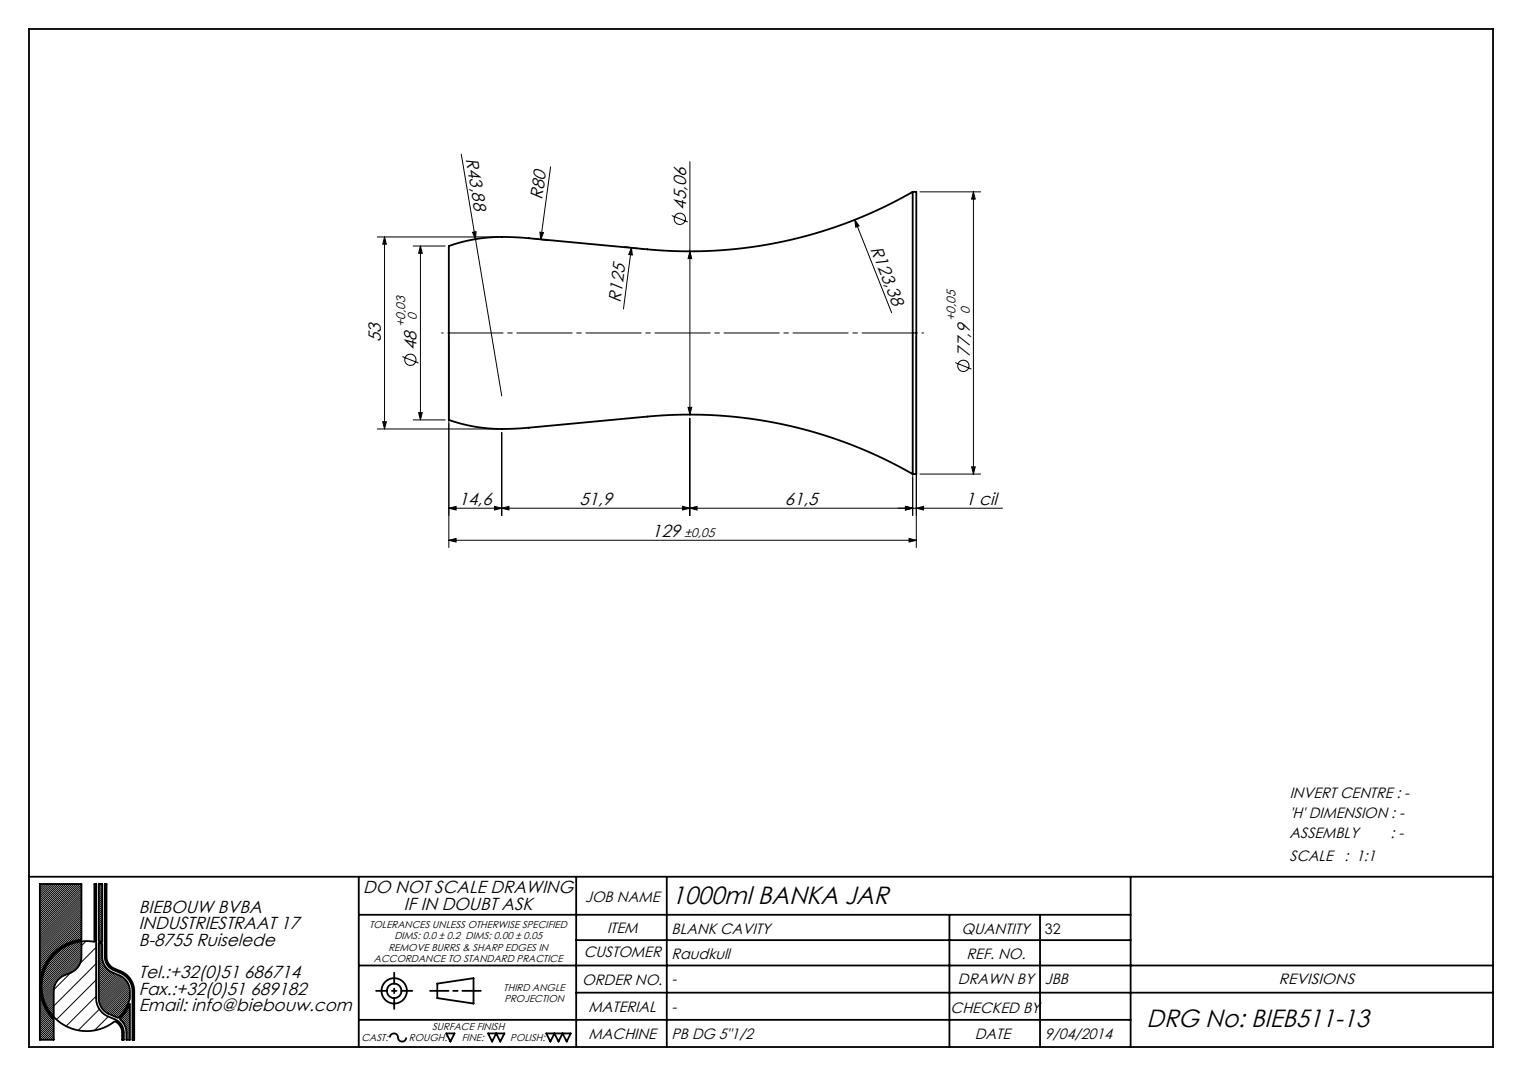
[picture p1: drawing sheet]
<svg xmlns="http://www.w3.org/2000/svg" width="420mm" height="297mm" viewBox="0 0 420 297" stroke-linecap="round" stroke-linejoin="round" font-family="sans-serif">
<g fill="none" stroke="#000" stroke-width=".5">
<path d="M8 8h404v281h-404zM251.9 53a123.5 123.5 0 0 1-73.2 15.8l-32.8-3a45.2 45.2 0 0 0-22 2.2v47.8a45.2 45.2 0 0 0 22 2.3l32.8-3.1a123.5 123.5 0 0 1 73.2 15.9M251.9 53v77.9M251.9 53h1v77.9h-1M8 242h404M11 244h11.5v15.4a12.9 12.9 0 0 0-10.8 8.6 12.9 12.9 0 0 0 3.1 13.4v5.6h-3.8zM22.5 259.8v4.3a4.8 4.8 0 0 1-3 4.4l-1.7 .7a4.8 4.8 0 0 0-3 4.4v7.1M26 244h.5v31.5a5.5 5.5 0 0 0 3.4 5.1l1.8 .7a4.1 4.1 0 0 1 2.5 3.8v1.9h-.5v-2.2l-.3-1.1-.8-1.2-.9-.6a12.4 12.4 0 0 1-19.8-6.6 12.4 12.4 0 0 1 14.2-15.3zM27.2 244h1v16l-1-.3zM28.9 244h.5v20.6l.4 1.1 .8 1.1 2.8 1.3a6 6 0 0 1 3.6 5.5v13.4h-.4v-13.4a5.5 5.5 0 0 0-3.4-5l-1.8-.8a4.1 4.1 0 0 1-2.5-3.7zM99 242v47M99 252.5h213"/>
<path d="M159 242v47M159 259.5h153M184 242v47M262 252.5v36.5M287 252.5v36.5M312 242v47M27.2 260.2l1 .3v3.6a4.8 4.8 0 0 0 2.9 4.4l1.8 .7a4.8 4.8 0 0 1 2.9 4.4 6.4 6.4 0 0 1-.7 4l-1.1 1.8-1.4 1.6-2.4-1.1a4.8 4.8 0 0 1-3-4.4zM35.8 277.1v9.9h-.9v-2.2l-.3-1.2-.5-1.2-1.1-1.1 1.6-2zM99 266.5h313M120.7 271.5l10-1.5v7l-10-1.5zM159 274h253M99 281.5h213"/>
<path d="M107.6 286.4a1.16 1.16 0 0 1 1.3-1.1 1.16 1.16 0 0 1 1 1.4 1.13 1.13 0 0 0 1.2 .8 1.13 1.13 0 0 0 1-1.1M123.2 285.2h2.2l-1.1 2.3zM134.7 285.2h4.5l-1.1 2.3-1.2-2.3-1.1 2.3zM150.7 285.2h6.8l-1.1 2.3-1.2-2.3-1.1 2.3-1.1-2.3-1.1 2.3z"/>
<circle cx="108.8" cy="273.5" r="2"/>
<circle cx="108.8" cy="273.5" r="3.5"/>
</g>
<g fill="none" stroke="#000" stroke-width=".28">
<path d="M127.3 42.6l3.9 23.4M151.9 46.1l-2.7 20M185.4 59.5l4.4 1.8M190.4 44.6v69.8M253.9 53h16.7M268.6 53l.5 2h-1zM268.6 53v77.9M104.1 65.4h33.4M106.1 65.4l.5 2h-1zM106.1 65.4v53M114 67.9h8.9M116 67.9v48"/>
<path d="M116 67.9l.5 2h-1zM130.4 64.1l1-.1-.2 2zM131.2 66l7.3 43.3M146.9 65.9l4.3 .5M149 64.1l1 .1-.8 1.9zM172.3 68.1l5.4 .6M174.2 68.3l.3 2.1-1-.1zM174.2 68.3l-2.2 17M190.4 69.4l.5 2h-1zM191.4 69.4h1M235.9 60.7l1.2 1.6-1 .4zM235.9 60.7l10.2 25.6"/>
<path d="M111 98.4l4.5 1.8M123.9 92.9v58.2M251.9 92.9v49.4M252.9 92.9v58.2M104.1 118.4h33.4M105.6 116.4h1l-.5 2zM114 115.9h8.9M115.5 113.9h1l-.5 2zM138.5 119.4v22.9M189.9 112.4h1l-.5 2zM190.4 115.4v26.9M191.4 114.4h1"/>
<path d="M263.6 100.1l4.5 1.8M136.5 139.8l2 .5-2 .5zM188.4 139.8l2 .5-2 .5zM249.9 139.8l2 .5-2 .5zM253.9 130.9h16.7M268.1 128.9h1l-.5 2zM123.9 149.1l2-.5v1zM123.9 140.3l2-.5v1zM123.9 140.3h152.7M123.9 149.1h129M138.5 140.3l2-.5v1zM190.4 140.3l2-.5v1z"/>
<path d="M250.9 148.6l2 .5-2 .5zM252.9 140.3l2-.5v1zM11.5 244l-.5 .5M12 244l-1 1M12.6 244l-1.6 1.6M13.2 244l-2.2 2.2M13.7 244l-2.7 2.7M14.3 244l-3.3 3.3M14.8 244l-3.8 3.8M15.4 244l-4.4 4.4M16 244l-5 5M16.5 244l-5.5 5.5"/>
<path d="M17.1 244l-6.1 6.1M17.6 244l-6.6 6.6M18.2 244l-7.2 7.2M18.8 244l-7.8 7.8M19.3 244l-8.3 8.3M19.9 244l-8.9 8.9M20.4 244l-9.4 9.4M21 244l-10 10M21.6 244l-10.6 10.6M21.9 259.9l-10.3 10.3M22.1 244l-11.1 11.1M22.5 244.2l-11.5 11.5"/>
<path d="M22.5 244.8l-11.5 11.5M22.5 245.3l-11.5 11.5M22.5 245.9l-11.5 11.5M22.5 246.5l-11.5 11.4M22.5 247l-11.5 11.5M22.5 247.6l-11.5 11.5M22.5 248.2l-11.5 11.4M22.5 248.7l-11.5 11.5M22.5 249.3l-11.5 11.4M22.5 249.8l-11.5 11.5M22.5 250.4l-11.5 11.5M22.5 251l-11.5 11.4"/>
<path d="M22.5 251.5l-11.5 11.5M22.5 252.1l-11.5 11.4M22.5 252.6l-11.5 11.5M22.5 253.2l-11.5 11.5M22.5 253.8l-11.5 11.4M22.5 254.3l-11.5 11.5M22.5 254.9l-11.5 11.5M22.5 255.5l-6.9 6.8M22.5 256l-5 5M22.5 256.6l-3.9 3.8M22.5 257.1l-2.9 2.9M22.5 257.7l-2.1 2.1"/>
<path d="M22.5 258.3l-1.4 1.3M22.5 258.8l-.7 .7M22.5 259.9l-11 11M23.8 259.8l-12.3 12.3M26.1 244h.1M26.5 248l-.4 .5M26.5 252.5l-.4 .5M26.5 257l-.4 .5M27.7 244l-.5 .5M28.2 244.1l-1 1M28.2 244.7l-1 .9M28.2 245.2l-1 1"/>
<path d="M28.2 245.8l-1 .9M28.2 246.3l-1 1M28.2 246.9l-1 1M28.2 247.5l-1 .9M28.2 248l-1 1M28.2 248.6l-1 .9M28.2 249.2l-1 .9M28.2 249.7l-1 1M28.2 250.3l-1 .9M28.2 250.8l-1 1M28.2 251.4l-1 1M28.2 252l-1 .9"/>
<path d="M28.2 252.5l-1 1M28.2 253.1l-1 .9M28.2 253.6l-1 1M28.2 254.2l-1 1M28.2 254.8l-1 .9M28.2 255.3l-1 1M28.2 255.9l-1 .9M28.2 256.5l-1 .9M28.2 257l-1 1M28.2 257.6l-1 .9M28.2 258.1l-1 1M28.2 258.7l-1 1"/>
<path d="M28.2 259.3l-.6 .5M28.2 259.8l-.2 .2M29.4 245.2l-.5 .4M29.4 249.6l-.5 .5M29.4 254.1l-.5 .5M29.4 258.6l-.5 .5M11 272h.1M11 272.5h.1M11 271.4h.1M11 273.1h.1M11.1 273.6l-.1 .1M11.1 270.8h-.1"/>
<path d="M11.1 274.1l-.1 .1M11.2 270.1l-.2 .2M11.2 274.6l-.2 .2M11.3 269.4l-.3 .3M11.3 275l-.3 .3M11.4 275.5l-.4 .4M11.5 268.7l-.5 .5M11.5 275.9l-.5 .6M11.7 276.3l-.7 .7M11.8 267.8l-.8 .8M11.8 276.7l-.8 .9M12 277.2l-1 .9"/>
<path d="M12.1 266.9l-1.1 1.1M12.2 277.5l-1.2 1.2M12.3 277.9l-1.3 1.4M12.5 278.3l-1.5 1.5M12.7 265.8l-1.7 1.7M12.7 278.7l-1.7 1.7M12.9 279l-1.9 1.9M13.2 279.3l-2.2 2.2M13.4 279.7l-2.4 2.4M13.6 280l-2.6 2.6M14 263.9l-3 3M14.8 273.8l-2.6 2.6"/>
<path d="M14.8 274.3l-2.4 2.5M14.8 274.9l-2.3 2.3M14.8 275.4l-2.1 2.2M14.8 276l-1.9 1.9M14.8 276.6l-1.7 1.7M14.8 277.1l-1.5 1.6M14.8 278.2l-1.1 1.1M14.8 278.8l-.8 .9M14.8 279.4l-.6 .6M14.8 279.9l-.3 .4M15 272.5l-3.1 3M15.2 271.6l-3.4 3.5"/>
<path d="M17.5 261.5l-4.2 4.3M18.7 260.9l-6.1 6.1M19.6 260.5l-7.4 7.4M20.5 260.2l-8.5 8.6M21.2 260.1l-9.4 9.4M22.4 265.1l-3.8 3.8M22.5 264.4l-4.9 4.9M22.5 260.5l-11 11M22.5 261.6l-11 11M22.5 262.2l-11 10.9M22.5 262.7l-10.9 10.9M22.5 263.3l-10.9 10.8"/>
<path d="M22.5 263.9l-10.8 10.7M26.5 261.5l-14.4 14.5M26.5 266l-13 13M26.5 270.5l-10.9 10.9M26.5 275l-8.3 8.2M27.4 278.6l-5.8 5.8M27.7 260.4l-.5 .4M28.1 260.5l-.9 .8M28.2 260.9l-1 1M28.2 261.5l-1 1M28.2 262.1l-1 .9M28.2 262.6l-1 1"/>
<path d="M28.2 263.2l-1 .9M28.2 263.7l-1 1M28.2 264.3l-1 1M28.3 264.8l-1.1 1M28.4 265.3l-1.2 1.1M28.5 265.7l-1.3 1.2M28.7 266.1l-1.5 1.4M28.8 266.5l-1.6 1.6M29.1 266.8l-1.9 1.8M29.3 267.1l-2.1 2.1M29.4 263.1l-.5 .5M29.6 267.4l-2.4 2.4"/>
<path d="M29.9 267.7l-2.7 2.6M30.2 267.9l-3 3M30.4 266.6l-.3 .3M30.5 268.2l-3.3 3.2M30.9 268.4l-3.7 3.6M31.3 268.5l-4.1 4.1M31.7 268.7l-4.5 4.4M32.1 268.9l-4.9 4.8M32.5 269l-5.3 5.2M32.9 269.2l-5.7 5.6M33.2 269.4l-6 6M33.4 268.1l-.4 .4"/>
<path d="M33.6 269.6l-6.3 6.3M33.9 269.8l-6.6 6.6M34.2 270.1l-6.8 6.8M34.3 279l-1.9 1.9M34.5 270.3l-6.9 7M34.8 270.6l-7.1 7.1M35 271l-7.1 7M35 277.7l-3 3M35.2 271.3l-7 7.1M35.4 271.7l-7 7M35.5 276.7l-3.9 3.8M35.6 272.1l-6.9 6.9"/>
<path d="M35.7 272.5l-6.7 6.7M35.8 275.8l-4.6 4.6M35.8 273l-6.5 6.5M35.8 273.5l-6.1 6.2M35.8 274.1l-5.8 5.8M35.8 274.6l-5.4 5.4M35.8 275.2l-5 5M35.8 277.4l-.2 .3M35.8 278l-.9 1M35.8 278.6l-2.7 2.7M35.8 279.1l-2.4 2.5M35.8 279.7l-2.2 2.2"/>
<path d="M35.9 270.1l-.4 .3M37 273.4l-.4 .5M37 277.9l-.4 .5M13.9 280.3l-2.9 2.9M14.1 280.6l-3.1 3.2M14.4 280.9l-3.4 3.4M14.7 281.2l-3.7 3.7M14.8 280.5l-.1 .1M14.8 281.6l-3.8 3.8M14.8 282.2l-3.8 3.8M14.8 282.7l-3.8 3.9M14.8 283.3l-3.7 3.7"/>
<path d="M14.8 283.9l-3.1 3.1M14.8 284.4l-2.6 2.6M14.8 285l-2 2M14.8 285.5l-1.4 1.5M14.8 286.1l-.9 .9M14.8 286.7l-.3 .3M29.9 280.6l-3.9 3.8M32.9 282.1l-.4 .3M34.2 285.3l-.5 .5M35.8 280.2l-1.9 2M35.8 280.8l-1.7 1.7M35.8 281.4l-1.5 1.5"/>
<path d="M35.8 281.9l-1.3 1.3M35.8 282.5l-1.1 1.2M35.8 283l-1 1.1M35.8 283.6l-.9 1M35.8 284.2l-.9 .9M35.8 284.7l-.9 1M35.8 285.3l-.9 .9M35.8 285.9l-.9 .9M35.8 286.4l-.5 .6M35.8 287h.1M37 282.4l-.4 .5M37 286.9l-.1 .1"/>
<circle cx="187.6" cy="60.4" r="1.56"/>
<circle cx="113.2" cy="99.3" r="1.56"/>
<circle cx="265.8" cy="101" r="1.56"/>
</g>
<path d="M118.7 273.5h14" fill="none" stroke="#000" stroke-width=".5" stroke-dasharray="6.3 1.3 1.3 1.3" stroke-dashoffset="1.3"/>
<path d="M103.8 273.5h10M108.8 278.5v-10" fill="none" stroke="#000" stroke-width=".5" stroke-dasharray="6.3 1.3 1.3 1.3" stroke-dashoffset="3.3"/>
<path d="M254.9 91.9h-133" fill="none" stroke="#000" stroke-width=".28" stroke-dasharray="15.2 1.3 1.3 1.3" stroke-dashoffset="-1.7"/>
<g fill="#000">
<path d="M130.4 64.1l1-.1-.2 2zM149 64.1l1 .1-.8 1.9zM174.2 68.3l.3 2.1-1-.1zM235.9 60.7l1.2 1.6-1 .4z"/>
<path d="M105.6 116.4h1l-.5 2zM106.1 65.4l.5 2h-1z"/>
<path d="M115.5 113.9h1l-.5 2zM116 67.9l.5 2h-1z"/>
<path d="M189.9 112.4h1l-.5 2zM190.4 69.4l.5 2h-1z"/>
<path d="M268.1 128.9h1l-.5 2zM268.6 53l.5 2h-1z"/>
<path d="M123.9 149.1l2-.5v1zM250.9 148.6l2 .5-2 .5z"/>
<path d="M123.9 140.3l2-.5v1zM136.5 139.8l2 .5-2 .5zM138.5 140.3l2-.5v1zM188.4 139.8l2 .5-2 .5zM190.4 140.3l2-.5v1zM249.9 139.8l2 .5-2 .5z"/>
<path d="M252.9 140.3l2-.5v1zM249.9 139.8l2 .5-2 .5z"/>
</g>
<g font-size="6.9">
<text x="185.3" y="249.7">1000ml BANKA JAR</text>
<text x="316.4" y="283.5">DRG No: BIEB511-13</text>
</g>
<g font-size="4.8">
<text x="128.5" y="44" transform="rotate(80 128.5 44)">R43,88</text>
<text x="149.7" y="55.3" transform="rotate(-82 149.7 55.3)">R80</text>
<text x="189.4" y="57.9" transform="rotate(-90 189.4 57.9)">45,06</text>
<text x="240.2" y="68.7" transform="rotate(68 240.2 68.7)">R123,38</text>
<text x="171.2" y="83.6" transform="rotate(-83 171.2 83.6)">R125</text>
<text x="105.1" y="94.5" transform="rotate(-90 105.1 94.5)">53</text>
<text x="115" y="96.7" transform="rotate(-90 115 96.7)">48</text>
<text x="267.6" y="98.4" transform="rotate(-90 267.6 98.4)">77,9</text>
<text x="126.6" y="139.3">14,6</text>
<text x="159.9" y="139.3">51,9</text>
<text x="216.6" y="139.3">61,5</text>
<text x="266.4" y="139.3">1 cil</text>
<text x="179.9" y="148.1">129</text>
<text x="38.3" y="251.9">BIEBOUW BVBA</text>
<text x="100.2" y="246.6">DO NOT SCALE DRAWING</text>
<text x="111.5" y="251.1">IF IN DOUBT ASK</text>
<text x="38.3" y="256.5">INDUSTRIESTRAAT 17</text>
<text x="38.3" y="261">B-8755 Ruiselede</text>
<text x="38.3" y="270">Tel.:+32(0)51 686714</text>
<text x="38.3" y="274.6">Fax.:+32(0)51 689182</text>
<text x="38.3" y="279.1">Email: info@biebouw.com</text>
</g>
<g font-size="4.1">
<text x="355.9" y="220.3">INVERT CENTRE : -</text>
<text x="355.9" y="225.7">'H' DIMENSION : -</text>
<text x="355.9" y="231.4">ASSEMBLY</text>
<text x="383.7" y="231.4">: -</text>
<text x="355.9" y="237.5">SCALE</text>
<text x="371" y="237.5">: 1:1</text>
<text x="161.4" y="249">JOB NAME</text>
<text x="167.5" y="257.4">ITEM</text>
<text x="185.3" y="257.7">BLANK CAVITY</text>
<text x="265.4" y="257.8">QUANTITY</text>
<text x="161.1" y="264.3">CUSTOMER</text>
<text x="185.3" y="264.6">Raudkull</text>
<text x="266.7" y="264.6">REF. NO.</text>
<text x="160.7" y="271.8">ORDER NO.</text>
<text x="185.3" y="271.7">-</text>
<text x="264.4" y="271.7">DRAWN BY</text>
<text x="288.3" y="271.7">JBB</text>
<text x="352.9" y="271.7">REVISIONS</text>
<text x="162.4" y="279.4">MATERIAL</text>
<text x="185.3" y="279.4">-</text>
<text x="262.3" y="279.6">CHECKED BY</text>
<text x="162.4" y="286.9">MACHINE</text>
<text x="185.3" y="286.8">PB DG 5&quot;1/2</text>
<text x="269" y="286.9">DATE</text>
<text x="288.3" y="286.9">9/04/2014</text>
</g>
<text font-size="4" x="288.4" y="257.8">32</text>
<g font-size="3.5">
<text x="115" y="88.3" transform="rotate(-90 115 88.3)">0</text>
<text x="263.6" y="88.5" transform="rotate(-90 263.6 88.5)">+0,05</text>
<text x="267.6" y="86.6" transform="rotate(-90 267.6 86.6)">0</text>
<text x="111.8" y="90.3" transform="rotate(-90 111.8 90.3)">+0,03</text>
<text x="188.9" y="148.1">±0,05</text>
</g>
<g font-size="2.8">
<text x="102" y="256.1">TOLERANCES UNLESS OTHERWISE SPECIFIED</text>
<text x="107.2" y="262.5">REMOVE BURRS &amp; SHARP EDGES IN</text>
<text x="108.8" y="259.1">DIMS: 0.0 ± 0.2 DIMS: 0.00 ± 0.05</text>
<text x="103.2" y="265.5">ACCORDANCE TO STANDARD PRACTICE</text>
<text x="139" y="273.5">THIRD ANGLE</text>
<text x="139.2" y="276.5">PROJECTION</text>
<text x="99.7" y="287.3">CAST:</text>
<text x="112.8" y="287.3">ROUGH:</text>
<text x="119.3" y="284.4">SURFACE FINISH</text>
<text x="127.5" y="287.3">FINE:</text>
<text x="140.8" y="287.3">POLISH:</text>
</g>
</svg>
